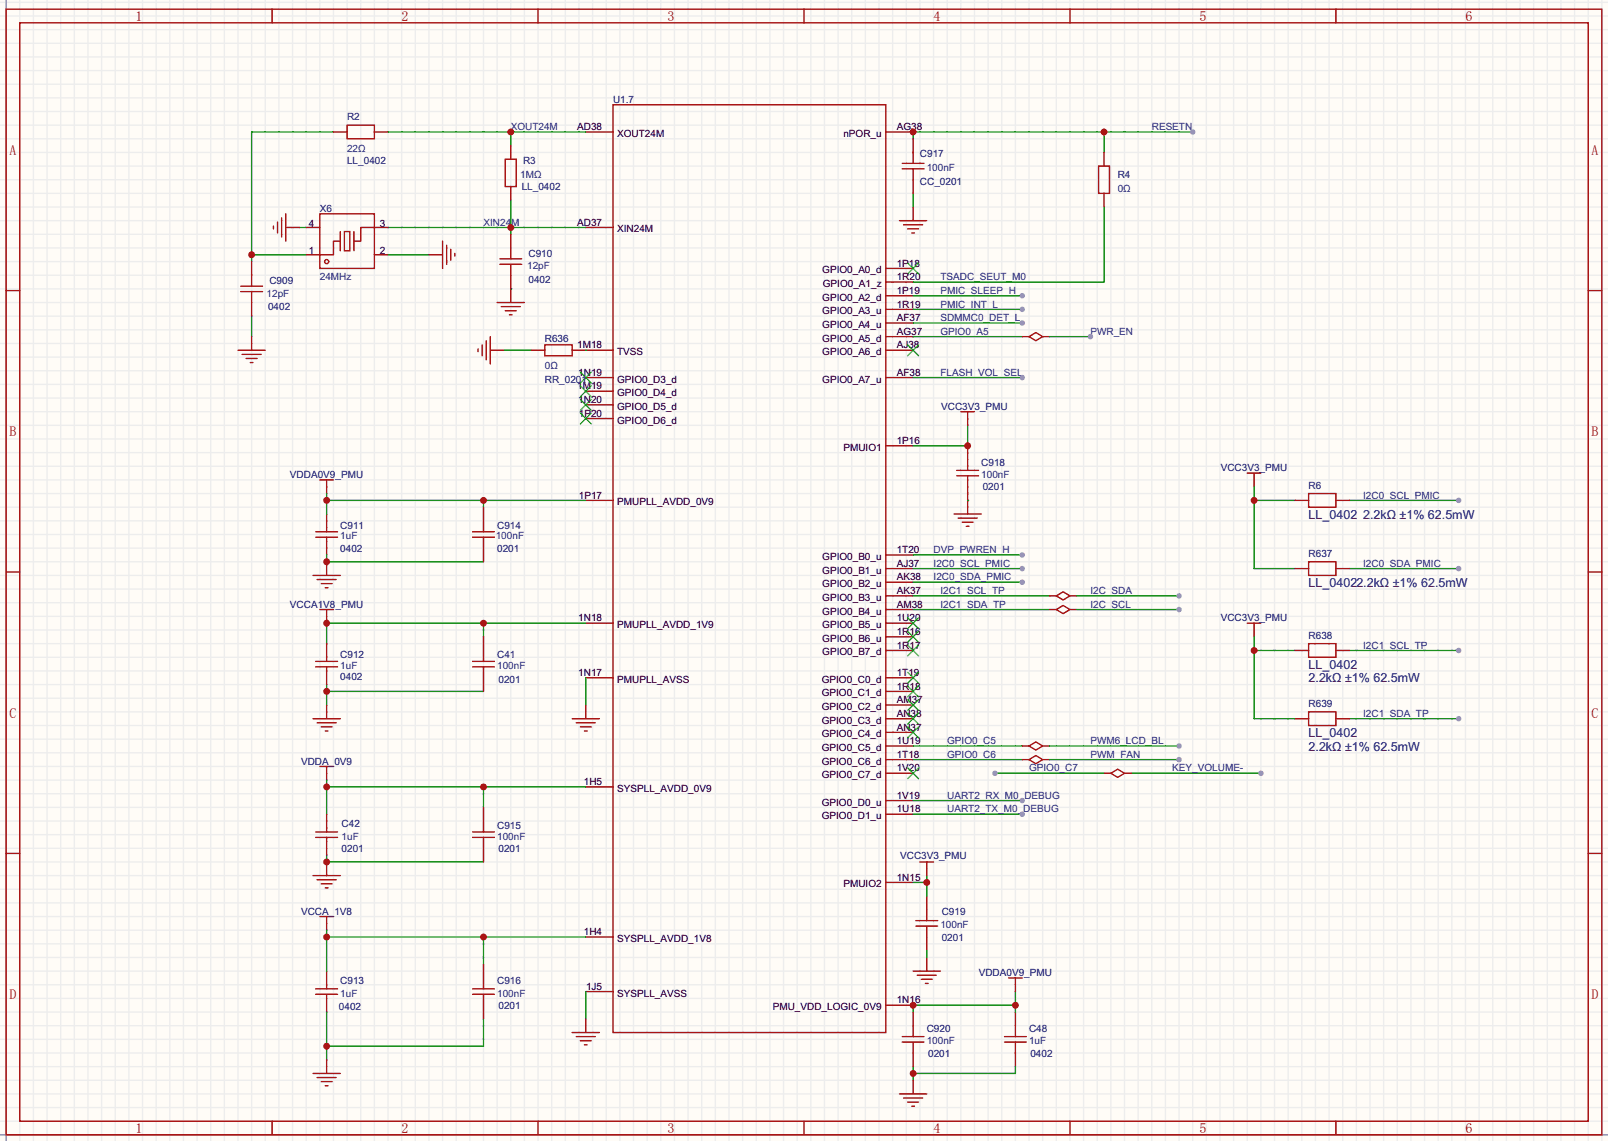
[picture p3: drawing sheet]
<svg xmlns="http://www.w3.org/2000/svg" width="299mm" height="212mm" viewBox="0 0 299 212" stroke-linecap="round" stroke-linejoin="round" font-family="sans-serif">
<path d="M0 0h299.5v212.4h-299.5z" fill="#fffcf7"/>
<g fill="none" stroke="#ededed" stroke-width=".25">
<path d="M0 .4h299.5M0 3h299.5M0 5.5h299.5M0 8.1h299.5M0 10.6h299.5M0 13.1h299.5M0 15.7h299.5M0 18.2h299.5M1.1 0v212.4M3.7 0v212.4M6.2 0v212.4M8.8 0v212.4"/>
<path d="M11.3 0v212.4M13.8 0v212.4M16.4 0v212.4M18.9 0v212.4M21.5 0v212.4M24 0v212.4M26.5 0v212.4M29.1 0v212.4M31.6 0v212.4M34.2 0v212.4M36.7 0v212.4M39.2 0v212.4"/>
<path d="M41.8 0v212.4M44.3 0v212.4M46.9 0v212.4M49.4 0v212.4M51.9 0v212.4M54.5 0v212.4M57 0v212.4M59.6 0v212.4M62.1 0v212.4M64.6 0v212.4M67.2 0v212.4M69.7 0v212.4"/>
<path d="M72.3 0v212.4M74.8 0v212.4M77.3 0v212.4M79.9 0v212.4M82.4 0v212.4M85 0v212.4M87.5 0v212.4M90 0v212.4M92.6 0v212.4M95.1 0v212.4M97.7 0v212.4M100.2 0v212.4"/>
<path d="M102.7 0v212.4M105.3 0v212.4M107.8 0v212.4M110.4 0v212.4M112.9 0v212.4M115.4 0v212.4M118 0v212.4M120.5 0v212.4M123.1 0v212.4M125.6 0v212.4M128.1 0v212.4M130.7 0v212.4"/>
<path d="M133.2 0v212.4M135.8 0v212.4M138.3 0v212.4M140.8 0v212.4M143.4 0v212.4M145.9 0v212.4M148.5 0v212.4M151 0v212.4M153.5 0v212.4M156.1 0v212.4M158.6 0v212.4M161.2 0v212.4"/>
<path d="M163.7 0v212.4M166.2 0v212.4M168.8 0v212.4M171.3 0v212.4M173.9 0v212.4M176.4 0v212.4M178.9 0v212.4M181.5 0v212.4M184 0v212.4M186.6 0v212.4M189.1 0v212.4M191.6 0v212.4"/>
<path d="M194.2 0v212.4M196.7 0v212.4M199.3 0v212.4M201.8 0v212.4M204.3 0v212.4M206.9 0v212.4M209.4 0v212.4M212 0v212.4M214.5 0v212.4M217 0v212.4M219.6 0v212.4M222.1 0v212.4"/>
<path d="M224.7 0v212.4M227.2 0v212.4M229.7 0v212.4M232.3 0v212.4M234.8 0v212.4M237.4 0v212.4M239.9 0v212.4M242.4 0v212.4M245 0v212.4M247.5 0v212.4M250.1 0v212.4M252.6 0v212.4"/>
<path d="M255.1 0v212.4M257.7 0v212.4M260.2 0v212.4M262.8 0v212.4M265.3 0v212.4M267.8 0v212.4M270.4 0v212.4M272.9 0v212.4M275.5 0v212.4M278 0v212.4M280.5 0v212.4M283.1 0v212.4"/>
<path d="M285.6 0v212.4M288.2 0v212.4M290.7 0v212.4M293.2 0v212.4M295.8 0v212.4M298.3 0v212.4M0 20.8h299.5M0 23.3h299.5M0 25.8h299.5M0 28.4h299.5M0 30.9h299.5M0 33.5h299.5"/>
<path d="M0 36h299.5M0 38.5h299.5M0 41.1h299.5M0 43.6h299.5M0 46.2h299.5M0 48.7h299.5M0 51.2h299.5M0 53.8h299.5M0 56.3h299.5M0 58.9h299.5M0 61.4h299.5M0 63.9h299.5"/>
<path d="M0 66.5h299.5M0 69h299.5M0 71.6h299.5M0 74.1h299.5M0 76.6h299.5M0 79.2h299.5M0 81.7h299.5M0 84.3h299.5M0 86.8h299.5M0 89.3h299.5M0 91.9h299.5M0 94.4h299.5"/>
<path d="M0 97h299.5M0 99.5h299.5M0 102h299.5M0 104.6h299.5M0 107.1h299.5M0 109.7h299.5M0 112.2h299.5M0 114.7h299.5M0 117.3h299.5M0 119.8h299.5M0 122.4h299.5M0 124.9h299.5"/>
<path d="M0 127.4h299.5M0 130h299.5M0 132.5h299.5M0 135.1h299.5M0 137.6h299.5M0 140.1h299.5M0 142.7h299.5M0 145.2h299.5M0 147.8h299.5M0 150.3h299.5M0 152.8h299.5M0 155.4h299.5"/>
<path d="M0 157.9h299.5M0 160.5h299.5M0 163h299.5M0 165.5h299.5M0 168.1h299.5M0 170.6h299.5M0 173.2h299.5M0 175.7h299.5M0 178.2h299.5M0 180.8h299.5M0 183.3h299.5M0 185.9h299.5"/>
<path d="M0 188.4h299.5M0 190.9h299.5M0 193.5h299.5M0 196h299.5M0 198.6h299.5M0 201.1h299.5M0 203.6h299.5M0 206.2h299.5M0 208.7h299.5M0 211.3h299.5"/>
</g>
<path d="M1.1 0v212.4M0 211.3h299.5" fill="none" stroke="#999" stroke-width=".25"/>
<g fill="none" stroke="#a10000" stroke-width=".25">
<path d="M1.1 1.7h297.2v209.6h-297.2zM3.7 4.2h292.1v204.5h-292.1zM50.7 1.7v2.5M100.2 1.7v2.5M114.2 19.5h50.8v172.7h-50.8zM149.7 1.7v2.5M199.3 1.7v2.5M248.8 1.7v2.5M1.1 54.1h2.6M295.8 54.1h2.5M1.1 106.5h2.6M295.8 106.5h2.5"/>
<path d="M1.1 158.9h2.6M295.8 158.9h2.5M50.7 208.7v2.6M100.2 208.7v2.6M149.7 208.7v2.6M199.3 208.7v2.6M248.8 208.7v2.6"/>
</g>
<g fill="none" stroke="#870000" stroke-width=".25">
<path d="M109.1 24.6h5.1M165 24.6h5.1M109.1 42.3h5.1M165 50h5.1M165 52.5h5.1M165 55h5.1M165 57.6h5.1M109.1 65.2h5.1M109.1 70.3h5.1M109.1 77.9h5.1M109.1 75.4h5.1M109.1 72.8h5.1"/>
<path d="M165 60.1h5.1M165 62.7h5.1M165 65.2h5.1M165 70.3h5.1M109.1 93.1h5.1M165 83h5.1M109.1 116h5.1M165 103.3h5.1M165 105.8h5.1M165 108.4h5.1M165 110.9h5.1M165 113.5h5.1"/>
<path d="M165 116h5.1M165 118.5h5.1M109.1 126.2h5.1M165 121.1h5.1M165 126.2h5.1M165 128.7h5.1M165 131.2h5.1M165 133.8h5.1M165 136.3h5.1M165 138.9h5.1M109.1 146.5h5.1M165 141.4h5.1"/>
<path d="M165 143.9h5.1M165 149h5.1M165 151.6h5.1M109.1 174.4h5.1M165 164.3h5.1M109.1 184.6h5.1M165 187.1h5.1"/>
</g>
<g fill="none" stroke="#3c3" stroke-width=".25">
<path d="M169 49l2.1 2M171.1 49l-2.1 2M108.1 76.9l2 2M108.1 74.4l2 2M108.1 71.8l2 2M108.1 69.3l2 2M110.1 76.9l-2 2M110.1 74.4l-2 2M110.1 71.8l-2 2M110.1 69.3l-2 2M169 64.2l2.1 2M171.1 64.2l-2.1 2"/>
<path d="M169 115l2.1 2M169 117.5l2.1 2.1M171.1 115l-2.1 2M171.1 117.5l-2.1 2.1M169 120.1l2.1 2M169 125.2l2.1 2M169 127.7l2.1 2M169 130.2l2.1 2.1M169 132.8l2.1 2M169 135.3l2.1 2M171.1 120.1l-2.1 2M171.1 125.2l-2.1 2"/>
<path d="M171.1 127.7l-2.1 2M171.1 130.2l-2.1 2.1M171.1 132.8l-2.1 2M171.1 135.3l-2.1 2M169 142.9l2.1 2.1M171.1 142.9l-2.1 2.1"/>
</g>
<path d="M62.1 24.6h-15.2v24.1M46.9 47.4h10.1" fill="none" stroke="#008700" stroke-width=".25"/>
<circle cx="46.9" cy="47.4" r=".63" fill="#c00"/>
<path d="M72.3 24.6h36.8M95.1 24.6v2.5" fill="none" stroke="#008700" stroke-width=".25"/>
<circle cx="95.1" cy="24.6" r=".63" fill="#c00"/>
<path d="M95.1 37.3v6.3M46.9 58.9v3.8M72.3 42.3h36.8" fill="none" stroke="#008700" stroke-width=".25"/>
<circle cx="95.1" cy="42.3" r=".63" fill="#c00"/>
<path d="M55.8 42.3h1.2M72.3 47.4h7.6M95.1 53.8h.1M93.9 65.2h5M109.1 65.2h.1M60.8 128.7h29.2M60.8 127.4v3.8" fill="none" stroke="#008700" stroke-width=".25"/>
<g fill="none" stroke="#a10000" stroke-width=".25">
<path d="M53.2 39.8v5.1M64.6 23.3h5.1v2.5h-5.1zM94.1 29.6h2v5.1h-2zM44.8 53.3h4.1M44.8 54.3h4.1M46.9 51.2v2.1M46.9 54.3v2M50.9 42.1v.5M51.7 41.3v2.1M52.5 40.6v3.5M82.4 44.9v5.1M83.2 45.6v3.6"/>
<path d="M83.9 46.4v2M84.7 47.2v.5M92.6 56.3h5.1M93.1 48.2h4.1M93.1 49.2h4.1M93.3 57.1h3.6M94.1 57.8h2M94.9 58.6h.5M95.1 46.2v2M95.1 49.2v2M44.3 65.2h5.1M45.1 66h3.5"/>
<path d="M45.8 66.7h2.1M46.6 67.5h.5M89 65v.5M89.8 64.2v2M90.6 63.4v3.6M91.3 62.7v5M101.5 64.2h5.1v2h-5.1zM59.6 89.3h2.5M60.8 89.3v1.3"/>
</g>
<g fill="none" stroke="#870000" stroke-width=".25">
<path d="M62.1 24.6h2.5M69.7 24.6h2.6M95.1 27.1v2.5M95.1 34.7v2.6M46.9 48.7v2.5M46.9 56.3v2.6M53.2 42.3h2.6M79.9 47.4h2.5M95.1 43.6v2.6M95.1 51.2v5.1M46.9 62.7v2.5M91.3 65.2h2.6"/>
<path d="M98.9 65.2h2.6M106.6 65.2h2.5M60.8 90.6v1.3"/>
</g>
<circle cx="60.8" cy="128.7" r=".63" fill="#c00"/>
<path d="M60.8 91.9v3.8M60.8 93.1h48.3M90 93.1v1.3M109.1 126.2v5M60.8 159.2v1.3h29.2M109.1 184.6v5.1" fill="none" stroke="#008700" stroke-width=".25"/>
<path d="M60.8 95.7v2.5M60.8 100.8v2.5M60.8 114.7v1.3M60.8 143.9v1.3M60.8 171.9v1.3" fill="none" stroke="#870000" stroke-width=".25"/>
<path d="M58.8 99h4.1M60.8 98.2v.8M58.8 100h4.1M59.6 113.5h2.5M60.8 100v.8M60.8 113.5v1.2M59.6 142.7h2.5M60.8 142.7v1.2M59.6 170.6h2.5M60.8 170.6v1.3" fill="none" stroke="#a10000" stroke-width=".25"/>
<g fill="#c00">
<circle cx="60.8" cy="93.1" r=".63"/>
<circle cx="90" cy="93.1" r=".63"/>
</g>
<path d="M60.8 103.3v1.3h29.2M90 116v2.5M109.1 116h-48.3v3.8" fill="none" stroke="#008700" stroke-width=".25"/>
<g fill="#c00">
<circle cx="60.8" cy="116" r=".63"/>
<circle cx="90" cy="116" r=".63"/>
</g>
<path d="M60.8 119.8v2.6M60.8 124.9v2.5" fill="none" stroke="#870000" stroke-width=".25"/>
<path d="M58.8 123.1h4.1M58.8 124.1h4.1M60.8 122.4v.7M60.8 124.1v.8" fill="none" stroke="#a10000" stroke-width=".25"/>
<path d="M60.8 145.2v6.4M60.8 146.5h48.3M90 146.5v3.8" fill="none" stroke="#008700" stroke-width=".25"/>
<g fill="#c00">
<circle cx="60.8" cy="146.5" r=".63"/>
<circle cx="90" cy="146.5" r=".63"/>
</g>
<path d="M60.8 180.8v2.5M60.8 185.9v2.5" fill="none" stroke="#870000" stroke-width=".25"/>
<path d="M58.8 184.1h4.1M58.8 185.1h4.1M60.8 183.3v.8M60.8 185.1v.8" fill="none" stroke="#a10000" stroke-width=".25"/>
<path d="M60.8 174.4h48.3M60.8 173.2v7.6M90 174.4v5.1" fill="none" stroke="#008700" stroke-width=".25"/>
<g fill="#c00">
<circle cx="60.8" cy="174.4" r=".63"/>
<circle cx="90" cy="174.4" r=".63"/>
</g>
<path d="M60.8 188.4v8.9M90 189.7v5h-29.2" fill="none" stroke="#008700" stroke-width=".25"/>
<circle cx="60.8" cy="194.7" r=".63" fill="#c00"/>
<path d="M90 94.4v2.6M60.8 104.6v2.5M90 102v2.6M90 118.5v2.6M90 126.2v2.5M60.8 151.6v2.5M60.8 156.6v2.6M90 150.3v2.5M90 157.9v2.6M90 179.5v2.5M90 187.1v2.6" fill="none" stroke="#870000" stroke-width=".25"/>
<g fill="none" stroke="#a10000" stroke-width=".25">
<path d="M88 99h4.1M90 97v2M88 100h4.1M90 100v2M88 124.1h4.1M88 123.1h4.1M90 121.1v2M90 124.1v2.1M58.8 155.9h4.1M58.8 154.9h4.1M60.8 154.1v.8M60.8 155.9v.7"/>
<path d="M88 155.9h4.1M88 154.9h4.1M90 152.8v2.1M90 155.9v2M88 185.1h4.1M88 184.1h4.1M90 182v2.1M90 185.1v2"/>
</g>
<circle cx="60.8" cy="104.6" r=".63" fill="#c00"/>
<path d="M58.3 107.1h5.1M59.1 107.9h3.5M59.8 108.6h2M60.6 109.4h.5M58.3 133.8h5.1M59.1 134.5h3.5M59.8 135.3h2M60.6 136.1h.5M106.6 133.8h5M107.3 134.5h3.6M108.1 135.3h2M108.8 136.1h.5" fill="none" stroke="#a10000" stroke-width=".25"/>
<path d="M60.8 131.2v2.6M109.1 131.2v2.6M60.8 160.5v2.5" fill="none" stroke="#870000" stroke-width=".25"/>
<circle cx="60.8" cy="160.5" r=".63" fill="#c00"/>
<path d="M58.3 163h5.1M59.1 163.8h3.5M59.8 164.5h2M60.6 165.3h.5M58.3 199.8h5.1M106.6 192.2h5M107.3 193h3.6M108.1 193.7h2M108.8 194.5h.5M59.1 200.6h3.5M59.8 201.4h2M60.6 202.1h.5" fill="none" stroke="#a10000" stroke-width=".25"/>
<path d="M60.8 197.3v2.5M109.1 189.7v2.5" fill="none" stroke="#870000" stroke-width=".25"/>
<path d="M170.1 36v2.5M205.6 24.6v3.8M205.6 38.5v14h-35.5M222.1 24.6h-52v1.2" fill="none" stroke="#008700" stroke-width=".25"/>
<g fill="#c00">
<circle cx="205.6" cy="24.6" r=".63"/>
<circle cx="170.1" cy="24.6" r=".63"/>
</g>
<circle cx="222.1" cy="24.6" r=".51" fill="#999"/>
<path d="M170.1 25.8v2.6M170.1 33.5v2.5M170.1 38.5v2.6" fill="none" stroke="#870000" stroke-width=".25"/>
<path d="M168 31.4h4.1M168 30.4h4.1M170.1 28.4v2M170.1 31.4v2.1M167.5 41.1h5.1M168.3 41.8h3.5M169 42.6h2.1M169.8 43.4h.5" fill="none" stroke="#a10000" stroke-width=".25"/>
<path d="M170.1 55h20.3" fill="none" stroke="#008700" stroke-width=".25"/>
<circle cx="190.4" cy="55" r=".51" fill="#999"/>
<path d="M170.1 57.6h20.3" fill="none" stroke="#008700" stroke-width=".25"/>
<circle cx="190.4" cy="57.6" r=".51" fill="#999"/>
<path d="M170.1 70.3h20.3" fill="none" stroke="#008700" stroke-width=".25"/>
<circle cx="190.4" cy="70.3" r=".51" fill="#999"/>
<path d="M170.1 62.7h20.3M180.2 79.2v3.8h-10.1" fill="none" stroke="#008700" stroke-width=".25"/>
<path d="M180.2 83v2.5M180.2 90.6v2.5" fill="none" stroke="#870000" stroke-width=".25"/>
<path d="M178.2 88.6h4M178.2 87.6h4M180.2 85.5v2.1M180.2 88.6v2" fill="none" stroke="#a10000" stroke-width=".25"/>
<circle cx="180.2" cy="83" r=".63" fill="#c00"/>
<path d="M205.6 28.4v2.5M205.6 36v2.5M180.2 77.9v1.3M180.2 93.1v2.6M189.1 188.4v2.5M189.1 196v2.6" fill="none" stroke="#870000" stroke-width=".25"/>
<path d="M204.6 30.9h2v5.1h-2zM178.9 76.6h2.6M180.2 76.6v1.3M177.7 95.7h5.1M178.4 96.4h3.6M179.2 97.2h2M180 98h.5M187.1 194h4M187.1 193h4M189.1 190.9v2.1M189.1 194v2" fill="none" stroke="#a10000" stroke-width=".25"/>
<path d="M180.2 93.1h.1M170.1 198.6v2.5M189.1 198.6v1.2h-19" fill="none" stroke="#008700" stroke-width=".25"/>
<circle cx="170.1" cy="199.8" r=".63" fill="#c00"/>
<path d="M189.1 184.6v3.8M189.1 187.1h-19v1.3" fill="none" stroke="#008700" stroke-width=".25"/>
<g fill="#c00">
<circle cx="189.1" cy="187.1" r=".63"/>
<circle cx="170.1" cy="187.1" r=".63"/>
</g>
<path d="M172.6 166.8v2.5M172.6 174.4v2.6M170.1 188.4v2.5M170.1 196v2.6" fill="none" stroke="#870000" stroke-width=".25"/>
<path d="M170.6 172.4h4M170.6 171.4h4M172.6 169.3v2.1M172.6 172.4v2M168 194h4.1M168 193h4.1M170.1 190.9v2.1M170.1 194v2" fill="none" stroke="#a10000" stroke-width=".25"/>
<path d="M170.1 164.3h2.5M172.6 163v3.8" fill="none" stroke="#008700" stroke-width=".25"/>
<circle cx="172.6" cy="164.3" r=".63" fill="#c00"/>
<path d="M172.6 161.7v1.3M172.6 178.2v2.6M189.1 183.3v1.3M170.1 201.1v2.5" fill="none" stroke="#870000" stroke-width=".25"/>
<path d="M171.3 160.5h2.6M172.6 160.5v1.2M170.1 180.8h5M170.8 181.5h3.6M171.6 182.3h2M172.3 183.1h.5M187.8 182h2.6M189.1 182v1.3M167.5 203.6h5.1M168.3 204.4h3.5M169 205.2h2.1M169.8 205.9h.5" fill="none" stroke="#a10000" stroke-width=".25"/>
<path d="M170.1 103.3h20.3M172.6 177v1.2" fill="none" stroke="#008700" stroke-width=".25"/>
<circle cx="190.4" cy="103.3" r=".51" fill="#999"/>
<path d="M170.1 105.8h20.3" fill="none" stroke="#008700" stroke-width=".25"/>
<circle cx="190.4" cy="105.8" r=".51" fill="#999"/>
<path d="M170.1 108.4h20.3" fill="none" stroke="#008700" stroke-width=".25"/>
<circle cx="190.4" cy="108.4" r=".51" fill="#999"/>
<path d="M170.1 110.9h25.4M170.1 113.5h25.4M170.1 141.4h20.3M185.3 143.9h20.3" fill="none" stroke="#008700" stroke-width=".25"/>
<circle cx="185.3" cy="143.9" r=".51" fill="#999"/>
<path d="M170.1 149h20.3" fill="none" stroke="#008700" stroke-width=".25"/>
<circle cx="190.4" cy="149" r=".51" fill="#999"/>
<path d="M170.1 151.6h20.3" fill="none" stroke="#008700" stroke-width=".25"/>
<circle cx="190.4" cy="151.6" r=".51" fill="#999"/>
<path d="M195.5 110.9h1.2M195.5 113.5h1.2M199.3 110.9h1.2M199.3 113.5h1.2" fill="none" stroke="#870000" stroke-width=".25"/>
<path d="M196.7 110.9l1.3-.7 1.3 .7-1.3 .8zM196.7 113.5l1.3-.8 1.3 .8-1.3 .7z" fill="none" stroke="#a10000" stroke-width=".25"/>
<path d="M200.5 110.9h19.1" fill="none" stroke="#008700" stroke-width=".25"/>
<circle cx="219.6" cy="110.9" r=".51" fill="#999"/>
<path d="M200.5 113.5h19.1" fill="none" stroke="#008700" stroke-width=".25"/>
<circle cx="219.6" cy="113.5" r=".51" fill="#999"/>
<path d="M233.6 89.3v1.3" fill="none" stroke="#870000" stroke-width=".25"/>
<path d="M232.3 88.1h2.5M233.6 88.1v1.2" fill="none" stroke="#a10000" stroke-width=".25"/>
<path d="M233.6 90.6v15.2h7.6M233.6 93.1h7.6" fill="none" stroke="#008700" stroke-width=".25"/>
<circle cx="233.6" cy="93.1" r=".63" fill="#c00"/>
<path d="M251.3 93.1h20.4" fill="none" stroke="#008700" stroke-width=".25"/>
<circle cx="271.7" cy="93.1" r=".51" fill="#999"/>
<path d="M251.3 105.8h20.4" fill="none" stroke="#008700" stroke-width=".25"/>
<circle cx="271.7" cy="105.8" r=".51" fill="#999"/>
<path d="M233.6 117.3v1.2" fill="none" stroke="#870000" stroke-width=".25"/>
<path d="M232.3 116h2.5M233.6 116v1.3" fill="none" stroke="#a10000" stroke-width=".25"/>
<path d="M233.6 118.5v15.3h7.6M233.6 121.1h7.6" fill="none" stroke="#008700" stroke-width=".25"/>
<circle cx="233.6" cy="121.1" r=".63" fill="#c00"/>
<path d="M251.3 121.1h20.4" fill="none" stroke="#008700" stroke-width=".25"/>
<circle cx="271.7" cy="121.1" r=".51" fill="#999"/>
<path d="M251.3 133.8h20.4" fill="none" stroke="#008700" stroke-width=".25"/>
<circle cx="271.7" cy="133.8" r=".51" fill="#999"/>
<path d="M243.7 91.9h5.1v2.5h-5.1zM243.7 104.6h5.1v2.5h-5.1zM243.7 119.8h5.1v2.6h-5.1zM243.7 132.5h5.1v2.6h-5.1zM191.6 141.4l1.3-.8 1.3 .8-1.3 .8z" fill="none" stroke="#a10000" stroke-width=".25"/>
<path d="M241.2 93.1h2.5M248.8 93.1h2.5M241.2 105.8h2.5M248.8 105.8h2.5M241.2 121.1h2.5M241.2 133.8h2.5M248.8 121.1h2.5M248.8 133.8h2.5M190.4 141.4h1.2M194.2 141.4h1.3" fill="none" stroke="#870000" stroke-width=".25"/>
<path d="M195.5 141.4h24.1" fill="none" stroke="#008700" stroke-width=".25"/>
<circle cx="219.6" cy="141.4" r=".51" fill="#999"/>
<path d="M190.4 62.7h1.2M194.2 62.7h1.3" fill="none" stroke="#870000" stroke-width=".25"/>
<path d="M191.6 62.7l1.3-.8 1.3 .8-1.3 .7z" fill="none" stroke="#a10000" stroke-width=".25"/>
<path d="M195.5 62.7h7.6" fill="none" stroke="#008700" stroke-width=".25"/>
<circle cx="203.1" cy="62.7" r=".51" fill="#999"/>
<path d="M210.7 143.9h24.1" fill="none" stroke="#008700" stroke-width=".25"/>
<circle cx="234.8" cy="143.9" r=".51" fill="#999"/>
<path d="M190.4 138.9h1.2M194.2 138.9h1.3M205.6 143.9h1.3M209.4 143.9h1.3" fill="none" stroke="#870000" stroke-width=".25"/>
<path d="M191.6 138.9l1.3-.8 1.3 .8-1.3 .7zM206.9 143.9l1.3-.7 1.2 .7-1.2 .8z" fill="none" stroke="#a10000" stroke-width=".25"/>
<path d="M170.1 138.9h20.3M195.5 138.9h24.1" fill="none" stroke="#008700" stroke-width=".25"/>
<circle cx="219.6" cy="138.9" r=".51" fill="#999"/>
<path d="M170.1 60.1h20.3" fill="none" stroke="#008700" stroke-width=".25"/>
<circle cx="190.4" cy="60.1" r=".51" fill="#999"/>
<path d="M57 47.4h2.6M57 42.3h2.6M69.7 47.4h2.6M69.7 42.3h2.6" fill="none" stroke="#870000" stroke-width=".25"/>
<g fill="none" stroke="#a10000" stroke-width=".25">
<path d="M59.6 39.8h10.1v10.2h-10.1zM63.4 44.9h-1.3v2.5h-2.5M63.4 43.1v3.6M64.1 43.1h1.1v3.6h-1.1zM65.9 43.1v3.6M69.7 42.3h-2.5v2.6h-1.3"/>
<circle cx="60.8" cy="48.7" r=".38"/>
</g>
<g font-size="2.6" fill="#a00000">
<text x="25.3" y="3.9">1</text>
<text x="74.8" y="3.9">2</text>
<text x="124.3" y="3.9">3</text>
<text x="173.8" y="3.9">4</text>
<text x="223.4" y="3.9">5</text>
<text x="272.9" y="3.9">6</text>
<text x="1.8" y="28.9">A</text>
<text x="296.4" y="28.9">A</text>
<text x="1.8" y="81.2">B</text>
<text x="296.4" y="81.2">B</text>
<text x="1.8" y="133.6">C</text>
<text x="296.4" y="133.6">C</text>
<text x="1.8" y="186">D</text>
<text x="296.4" y="186">D</text>
<text x="25.3" y="210.9">1</text>
<text x="74.8" y="210.9">2</text>
<text x="124.3" y="210.9">3</text>
<text x="173.8" y="210.9">4</text>
<text x="223.4" y="210.9">5</text>
<text x="272.9" y="210.9">6</text>
</g>
<g font-size="2.3" fill="#000080">
<text x="243.7" y="96.5">LL_0402</text>
<text x="253.9" y="96.5">2.2kΩ ±1% 62.5mW</text>
<text x="243.7" y="109.2">LL_0402</text>
<text x="252.6" y="109.2">2.2kΩ ±1% 62.5mW</text>
<text x="243.7" y="124.5">LL_0402</text>
<text x="243.7" y="127">2.2kΩ ±1% 62.5mW</text>
<text x="243.7" y="137.2">LL_0402</text>
<text x="243.7" y="139.7">2.2kΩ ±1% 62.5mW</text>
</g>
<g font-size="1.9" fill="#000080">
<text x="64.6" y="22.4">R2</text>
<text x="114.2" y="19.1">U1.7</text>
<text x="171.3" y="29.3">C917</text>
<text x="64.6" y="30.6">LL_0402</text>
<text x="97.2" y="35.4">LL_0402</text>
<text x="97.4" y="30.6">R3</text>
<text x="171.3" y="34.4">CC_0201</text>
<text x="208.2" y="33.1">R4</text>
<text x="59.6" y="39.5">X6</text>
<text x="98.4" y="47.8">C910</text>
<text x="50.2" y="52.9">C909</text>
<text x="98.4" y="52.7">0402</text>
<text x="49.9" y="57.8">0402</text>
<text x="101.5" y="63.6">R636</text>
<text x="101.5" y="71.2">RR_0201</text>
<text x="175.3" y="76.3">VCC3V3_PMU</text>
<text x="54" y="89">VDDA0V9_PMU</text>
<text x="182.8" y="86.7">C918</text>
<text x="227.3" y="87.7">VCC3V3_PMU</text>
<text x="183" y="91.3">0201</text>
<text x="243.7" y="91">R6</text>
<text x="63.4" y="98.4">C911</text>
<text x="92.6" y="98.4">C914</text>
<text x="63.4" y="102.7">0402</text>
<text x="92.6" y="102.7">0201</text>
<text x="243.7" y="103.7">R637</text>
<text x="54" y="113.1">VCCA1V8_PMU</text>
<text x="227.3" y="115.7">VCC3V3_PMU</text>
<text x="243.7" y="119">R638</text>
<text x="63.4" y="122.5">C912</text>
<text x="92.6" y="122.5">C41</text>
<text x="63.4" y="126.6">0402</text>
<text x="92.8" y="127.1">0201</text>
<text x="243.7" y="131.7">R639</text>
<text x="56.1" y="142.3">VDDA_0V9</text>
<text x="63.6" y="154">C42</text>
<text x="92.6" y="154.3">C915</text>
<text x="63.6" y="158.6">0201</text>
<text x="92.8" y="158.6">0201</text>
<text x="167.7" y="159.9">VCC3V3_PMU</text>
<text x="56.1" y="170.3">VCCA_1V8</text>
<text x="175.4" y="170.3">C919</text>
<text x="175.4" y="175.1">0201</text>
<text x="63.4" y="183.2">C913</text>
<text x="92.6" y="183.2">C916</text>
<text x="182.3" y="181.7">VDDA0V9_PMU</text>
<text x="63.1" y="188.1">0402</text>
<text x="92.8" y="187.8">0201</text>
<text x="172.6" y="192.1">C920</text>
<text x="172.8" y="196.7">0201</text>
<text x="191.6" y="192.1">C48</text>
<text x="191.9" y="196.7">0402</text>
</g>
<g font-size="1.9" fill="#00f">
<text x="64.6" y="28.3">22Ω</text>
<text x="95.1" y="24.2">XOUT24M</text>
<text x="214.5" y="24.2">RESETN</text>
<text x="96.9" y="33.1">1MΩ</text>
<text x="172.6" y="31.8">100nF</text>
<text x="208.2" y="35.7">0Ω</text>
<text x="90" y="42">XIN24M</text>
<text x="59.6" y="52.2">24MHz</text>
<text x="98.2" y="50.1">12pF</text>
<text x="175.1" y="52.2">TSADC_SEUT_M0</text>
<text x="49.7" y="55.2">12pF</text>
<text x="175.1" y="54.7">PMIC_SLEEP_H</text>
<text x="175.1" y="57.2">PMIC_INT_L</text>
<text x="175.1" y="59.8">SDMMC0_DET_L</text>
<text x="175.1" y="62.3">GPIO0_A5</text>
<text x="203.1" y="62.3">PWR_EN</text>
<text x="101.5" y="68.7">0Ω</text>
<text x="175.1" y="69.9">FLASH_VOL_SEL</text>
<text x="182.8" y="89">100nF</text>
<text x="253.9" y="92.8">I2C0_SCL_PMIC</text>
<text x="63.4" y="100.4">1uF</text>
<text x="92.3" y="100.4">100nF</text>
<text x="173.9" y="103">DVP_PWREN_H</text>
<text x="173.9" y="105.5">I2C0_SCL_PMIC</text>
<text x="253.9" y="105.5">I2C0_SDA_PMIC</text>
<text x="173.9" y="108">I2C0_SDA_PMIC</text>
<text x="175.1" y="110.6">I2C1_SCL_TP</text>
<text x="175.1" y="113.1">I2C1_SDA_TP</text>
<text x="203.1" y="110.6">I2C_SDA</text>
<text x="203.1" y="113.1">I2C_SCL</text>
<text x="63.4" y="124.6">1uF</text>
<text x="92.6" y="124.6">100nF</text>
<text x="253.9" y="120.7">I2C1_SCL_TP</text>
<text x="253.9" y="133.4">I2C1_SDA_TP</text>
<text x="176.4" y="141.1">GPIO0_C6</text>
<text x="176.4" y="138.5">GPIO0_C5</text>
<text x="191.6" y="143.6">GPIO0_C7</text>
<text x="203.1" y="141.1">PWM_FAN</text>
<text x="203.1" y="138.5">PWM6_LCD_BL</text>
<text x="218.3" y="143.6">KEY_VOLUME-</text>
<text x="176.4" y="148.7">UART2_RX_M0_DEBUG</text>
<text x="176.4" y="151.2">UART2_TX_M0_DEBUG</text>
<text x="63.6" y="156.3">1uF</text>
<text x="92.6" y="156.3">100nF</text>
<text x="175.1" y="172.8">100nF</text>
<text x="63.4" y="185.5">1uF</text>
<text x="92.6" y="185.5">100nF</text>
<text x="172.6" y="194.4">100nF</text>
<text x="191.6" y="194.4">1uF</text>
</g>
<g font-size="1.9">
<text x="107.5" y="24.2">AD38</text>
<text x="114.9" y="25.5">XOUT24M</text>
<text x="157.1" y="25.5">nPOR_u</text>
<text x="167" y="24.2">AG38</text>
<text x="57.5" y="47.3">1</text>
<text x="57.5" y="42.2">4</text>
<text x="70.7" y="42.2">3</text>
<text x="70.7" y="47.3">2</text>
<text x="107.5" y="42">AD37</text>
<text x="114.9" y="43.3">XIN24M</text>
<text x="153.1" y="50.9">GPIO0_A0_d</text>
<text x="153.2" y="53.4">GPIO0_A1_z</text>
<text x="167" y="49.6">1P18</text>
<text x="167" y="52.2">1R20</text>
<text x="153.1" y="56">GPIO0_A2_d</text>
<text x="153.1" y="58.5">GPIO0_A3_u</text>
<text x="167" y="54.7">1P19</text>
<text x="167" y="57.2">1R19</text>
<text x="167" y="59.8">AF37</text>
<text x="107.5" y="64.9">1M18</text>
<text x="153.1" y="61.1">GPIO0_A4_u</text>
<text x="153.1" y="63.6">GPIO0_A5_d</text>
<text x="167" y="62.3">AG37</text>
<text x="167" y="64.9">AJ38</text>
<text x="107.7" y="69.9">1N19</text>
<text x="114.9" y="71.2">GPIO0_D3_d</text>
<text x="114.9" y="66.1">TVSS</text>
<text x="153.1" y="66.1">GPIO0_A6_d</text>
<text x="153.1" y="71.2">GPIO0_A7_u</text>
<text x="167" y="69.9">AF38</text>
<text x="107.5" y="72.5">1M19</text>
<text x="107.7" y="75">1N20</text>
<text x="107.8" y="77.6">1P20</text>
<text x="114.9" y="76.3">GPIO0_D5_d</text>
<text x="114.9" y="73.8">GPIO0_D4_d</text>
<text x="114.9" y="78.8">GPIO0_D6_d</text>
<text x="157.1" y="83.9">PMUIO1</text>
<text x="167" y="82.6">1P16</text>
<text x="107.8" y="92.8">1P17</text>
<text x="114.9" y="94.1">PMUPLL_AVDD_0V9</text>
<text x="153.1" y="104.2">GPIO0_B0_u</text>
<text x="153.1" y="106.8">GPIO0_B1_u</text>
<text x="167" y="103">1T20</text>
<text x="167" y="105.5">AJ37</text>
<text x="153.1" y="109.3">GPIO0_B2_u</text>
<text x="153.1" y="111.9">GPIO0_B3_u</text>
<text x="167" y="108">AK38</text>
<text x="167" y="110.6">AK37</text>
<text x="167" y="113.1">AM38</text>
<text x="107.7" y="115.7">1N18</text>
<text x="114.9" y="116.9">PMUPLL_AVDD_1V9</text>
<text x="153.1" y="114.4">GPIO0_B4_u</text>
<text x="153.1" y="116.9">GPIO0_B5_u</text>
<text x="153.1" y="119.5">GPIO0_B6_u</text>
<text x="167" y="115.7">1U20</text>
<text x="167" y="118.2">1R16</text>
<text x="107.7" y="125.8">1N17</text>
<text x="153.1" y="122">GPIO0_B7_d</text>
<text x="167" y="120.7">1R17</text>
<text x="167" y="125.8">1T19</text>
<text x="114.9" y="127.1">PMUPLL_AVSS</text>
<text x="153" y="127.1">GPIO0_C0_d</text>
<text x="153" y="129.6">GPIO0_C1_d</text>
<text x="167" y="128.4">1R18</text>
<text x="167" y="130.9">AM37</text>
<text x="153" y="132.2">GPIO0_C2_d</text>
<text x="153" y="134.7">GPIO0_C3_d</text>
<text x="153" y="137.3">GPIO0_C4_d</text>
<text x="167" y="133.4">AN38</text>
<text x="167" y="136">AN37</text>
<text x="153" y="139.8">GPIO0_C5_d</text>
<text x="153" y="142.3">GPIO0_C6_d</text>
<text x="167" y="138.5">1U19</text>
<text x="167" y="141.1">1T18</text>
<text x="167" y="143.6">1V20</text>
<text x="108.7" y="146.1">1H5</text>
<text x="114.9" y="147.4">SYSPLL_AVDD_0V9</text>
<text x="153" y="144.9">GPIO0_C7_d</text>
<text x="153" y="150">GPIO0_D0_u</text>
<text x="167" y="148.7">1V19</text>
<text x="153" y="152.5">GPIO0_D1_u</text>
<text x="167" y="151.2">1U18</text>
<text x="157.1" y="165.2">PMUIO2</text>
<text x="167" y="163.9">1N15</text>
<text x="108.7" y="174.1">1H4</text>
<text x="114.9" y="175.4">SYSPLL_AVDD_1V8</text>
<text x="109.1" y="184.2">1J5</text>
<text x="114.9" y="185.5">SYSPLL_AVSS</text>
<text x="143.9" y="188.1">PMU_VDD_LOGIC_0V9</text>
<text x="167" y="186.8">1N16</text>
</g>
</svg>
